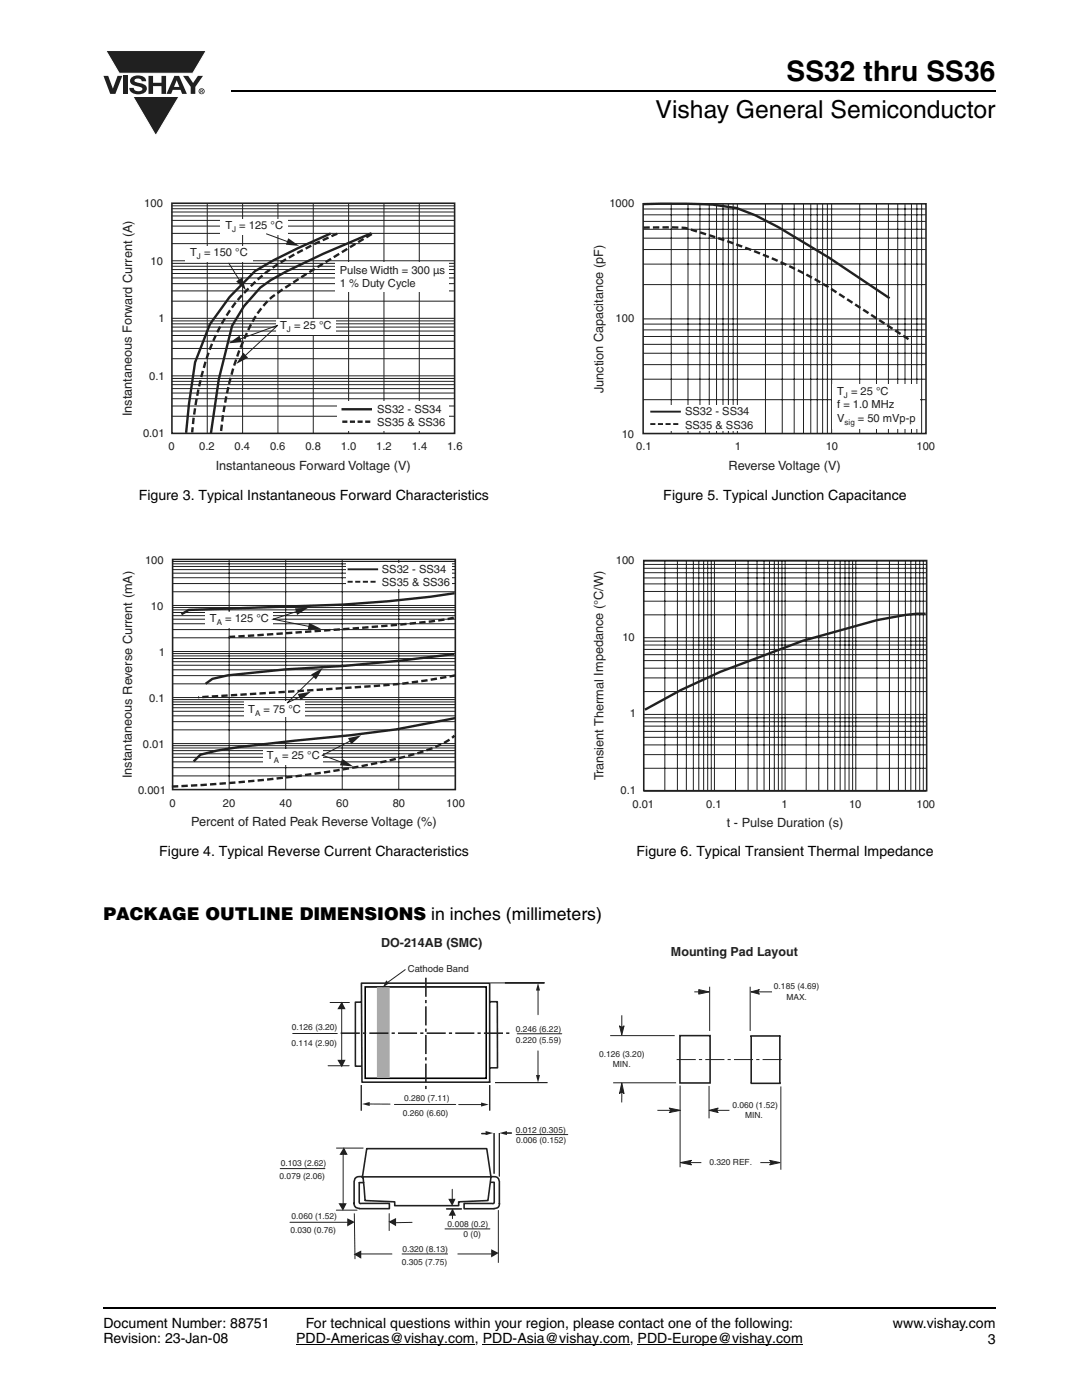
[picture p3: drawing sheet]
<svg xmlns="http://www.w3.org/2000/svg" width="216mm" height="279mm" viewBox="0 0 216 279" stroke-linecap="round" stroke-linejoin="round" font-family="sans-serif">
<path d="M21.1 10.1h20.1l-2.7 4.5h-14.7z" fill="#231f20"/>
<path d="M21.1 10.1h20.1l-2.7 4.5h-14.7z" fill="none" stroke="#fff" stroke-width=".2"/>
<path d="M26.5 19.3h9.2l-4.6 7.8z" fill="#231f20"/>
<path d="M26.5 19.3h9.2l-4.6 7.8z" fill="none" stroke="#fff" stroke-width=".2"/>
<g fill="#231f20">
<path d="M20.6 15.1h1l.9 2.6 1-2.6h.9l-1.4 3.6h-1z"/>
<path d="M24.6 15.1h.9v3.6h-.9z"/>
<path d="M26.3 15.4a2.1 2.1 0 0 1 2.8 .4l.1 .4h-.9a.79 .79 0 0 0-.7-.5 .79 .79 0 0 0-.8 .4l.3 .3 1 .2a1.08 1.08 0 0 1 1.2 1 1.08 1.08 0 0 1-1.1 1.2 1.73 1.73 0 0 1-2.4-1.3h.9a.96 .96 0 0 0 .8 .7 .96 .96 0 0 0 .9-.4 1.31 1.31 0 0 0-1.2-.6 1.03 1.03 0 0 1-1.1-.6 1.03 1.03 0 0 1 .2-1.2z"/>
<path d="M29.6 15.1h.9v1.4h1.7v-1.4h.9v3.6h-.9v-1.5h-1.7v1.5h-.9z"/>
<path d="M36.5 15.1h1.1l.9 1.5 1-1.5h1l-1.5 2.3v1.3h-.9v-1.4z"/>
<path d="M35.3 16l-.6 1.3h1.1zM34.8 15.1h.9l1.6 3.6h-1l-.3-.8h-1.5l-.3 .8h-1z"/>
<path d="M40.1 18v.2l.2-.1v-.1zM40 17.9h.4l.1 .2-.2 .2 .2 .2-.3-.2-.1 .2h-.1zM39.8 18.2a.46 .46 0 0 0 .9 0 .46 .46 0 0 0-.9 0zM39.6 18.2a.6 .6 0 0 1 1.2 0 .6 .6 0 0 1-1.2 0z"/>
</g>
<path d="M46.1 18.2h152.5M20.6 261.1h178" fill="none" stroke="#000" stroke-width=".36"/>
<path d="M59.1 268.3h35.6M96.3 268.3h29.3M127.2 268.3h33" fill="none" stroke="#000" stroke-width=".2"/>
<path d="M24.2 39.4h68.1v55h-68.1z" fill="#fff"/>
<g fill="none" stroke="#231f20" stroke-width=".2">
<path d="M34.3 58.1h56.4M34.3 56.6h56.4M34.3 55.5h56.4M34.3 53.1h56.4M34.3 53.8h56.4M34.3 54.6h56.4M34.3 52.6h56.4M34.3 52h56.4M34.3 48.6h56.4M34.3 46.6h56.4M34.3 45.1h56.4M34.3 44h56.4"/>
<path d="M34.3 41.7h56.4M34.3 42.3h56.4M34.3 43.1h56.4M34.3 41.1h56.4M41.4 40.6v45.9M48.4 40.6v45.9M55.5 40.6v45.9M62.5 40.6v45.9M69.6 40.6v45.9M76.6 40.6v45.9M83.7 40.6v45.9M34.3 79.6h56.4"/>
<path d="M34.3 78.4h56.4M34.3 76.1h56.4M34.3 76.8h56.4M34.3 77.6h56.4M34.3 75.5h56.4M34.3 75h56.4M34.3 71.6h56.4M34.3 69.5h56.4M34.3 68.1h56.4M34.3 67h56.4M34.3 64.6h56.4M34.3 65.3h56.4"/>
<path d="M34.3 66.1h56.4M34.3 64h56.4M34.3 63.5h56.4M34.3 60.1h56.4M34.3 83.1h56.4M34.3 81h56.4"/>
</g>
<path d="M34.3 40.6h56.4v45.9h-56.4z" fill="none" stroke="#231f20" stroke-width=".32"/>
<path d="M66 46.6l-6.4 2.9-5 2.5-3.7 2.1-5.1 5.1-3.9 5.5-3 7.6-1.2 8.4-.6 5.7M74.1 46.5l-9.6 4.1-7.4 3.6-3.1 1.7-2.1 1.5-3.2 3.7-2.4 3.9-2.6 10.7-1.6 10.8" fill="none" stroke="#231f20" stroke-width=".48"/>
<path d="M67.3 46.6l-1 .5a67.4 67.4 0 0 0-14.2 8.1 35 35 0 0 0-11.7 19.1 67.4 67.4 0 0 0-2 12M74.2 46.7l-8.5 5.1a124.5 124.5 0 0 0-11.9 7.9 24.8 24.8 0 0 0-5.5 9 63.3 63.3 0 0 0-4.2 17.7" fill="none" stroke="#231f20" stroke-width=".48" stroke-dasharray="1.3 .6" stroke-linecap="butt"/>
<g fill="#fff">
<path d="M37 49.1h13.4v3.1h-13.4z"/>
<path d="M44 43.7h13.4v3.1h-13.4z"/>
<path d="M55.1 63.7h11.9v3.1h-11.9z"/>
<path d="M66.9 52.3h22.7v6h-22.7z"/>
<path d="M67.4 80h22.2v5.9h-22.2z"/>
</g>
<path d="M68.1 81.7h6.1" fill="none" stroke="#231f20" stroke-width=".48"/>
<path d="M68.3 84.2h6" fill="none" stroke="#231f20" stroke-width=".48" stroke-dasharray="1 .5" stroke-linecap="butt"/>
<path d="M53.1 46.6l4.6 1.8" fill="none" stroke="#231f20" stroke-width=".2"/>
<path d="M57.5 47.5l2.2 1.6-2.7-.3z" fill="#231f20"/>
<path d="M45.6 52.5l2.4 3.7" fill="none" stroke="#231f20" stroke-width=".2"/>
<path d="M47.1 56.2l1.2-.8 .8 2.6z" fill="#231f20"/>
<path d="M47.6 67.8l7.8-2.9-6.7 6.3" fill="none" stroke="#231f20" stroke-width=".2"/>
<g fill="#231f20">
<path d="M48.6 70.4l.9 1-2.4 1.2z"/>
<path d="M45.6 68.5l2.2-1.5 .5 1.3z"/>
</g>
<path d="M24.2 110.6h68.6v54.8h-68.6z" fill="#fff"/>
<g fill="none" stroke="#231f20" stroke-width=".2">
<path d="M34.4 118.1h56.5M34.4 116.5h56.5M34.4 115.3h56.5M34.4 114.4h56.5M34.4 112.5h56.5M34.4 113.1h56.5M34.4 113.7h56.5M34.4 112.1h56.5M45.7 111.7v45.8M57 111.7v45.8M68.3 111.7v45.8M79.6 111.7v45.8"/>
<path d="M34.4 139.6h56.5M34.4 139.2h56.5M34.4 136.5h56.5M34.4 134.8h56.5M34.4 133.7h56.5M34.4 132.8h56.5M34.4 130.9h56.5M34.4 131.4h56.5M34.4 132.1h56.5M34.4 130.4h56.5M34.4 130h56.5M34.4 127.3h56.5"/>
<path d="M34.4 125.6h56.5M34.4 124.5h56.5M34.4 123.6h56.5M34.4 121.7h56.5M34.4 122.2h56.5M34.4 122.9h56.5M34.4 121.2h56.5M34.4 120.8h56.5M34.4 154.8h56.5M34.4 153.2h56.5M34.4 152h56.5M34.4 151.1h56.5"/>
<path d="M34.4 149.3h56.5M34.4 149.8h56.5M34.4 150.4h56.5M34.4 148.8h56.5M34.4 148.4h56.5M34.4 145.7h56.5M34.4 144h56.5M34.4 142.9h56.5M34.4 142h56.5M34.4 140.1h56.5M34.4 140.6h56.5M34.4 141.2h56.5"/>
</g>
<path d="M34.4 111.6h56.5v46h-56.5z" fill="none" stroke="#231f20" stroke-width=".32"/>
<path d="M90.7 118.4l-4.8 .7-8.4 .9-9 .7-30.8 1-1.5 .9M90.7 130.5l-10.8 1.3-11.2 1.1-11.8 .7-11.5 1.2-3 .7-1.4 1M90.9 143.3l-11.9 2.3-9 1.1-22.2 2.4-4.5 .7-3.3 .8-1.4 1.4" fill="none" stroke="#231f20" stroke-width=".48"/>
<path d="M45.7 127.1h.2a960.8 960.8 0 0 0 41.8-3.3l3.1-.6M90.9 134.8a141.2 141.2 0 0 1-22.2 2.5l-29.1 1.9M34.3 157a263.3 263.3 0 0 0 45.5-5.7 30.8 30.8 0 0 0 10.2-3.9l.7-.6" fill="none" stroke="#231f20" stroke-width=".48" stroke-dasharray="1.3 .6" stroke-linecap="butt"/>
<path d="M69.1 112.4h21v5.1h-21z" fill="#fff"/>
<path d="M69.4 113.6h6" fill="none" stroke="#231f20" stroke-width=".38"/>
<path d="M69.4 116.1h6" fill="none" stroke="#231f20" stroke-width=".38" stroke-dasharray="1 .5" stroke-linecap="butt"/>
<g fill="#fff">
<path d="M48.7 139.9h12v3.2h-12z"/>
<path d="M41.1 122.1h13.4v3.1h-13.4z"/>
<path d="M52.6 149.6h11.9v3.1h-11.9z"/>
</g>
<path d="M59.5 121.9l-5 1.7 7.5 1.5" fill="none" stroke="#231f20" stroke-width=".2"/>
<g fill="#231f20">
<path d="M61.7 124.3l2.4 1.2-2.7 .2z"/>
<path d="M58.9 121.4l2.6-.1-2.2 1.4z"/>
</g>
<path d="M62.9 134.8l-5.6 5.5 2.8-1.4" fill="none" stroke="#231f20" stroke-width=".2"/>
<g fill="#231f20">
<path d="M59.4 138.5l2.6-.5-2 1.8z"/>
<path d="M62.1 134.6l2.3-1.3-1.4 2.3z"/>
</g>
<path d="M70.2 147.7l-5.9 3 4.2 1.5" fill="none" stroke="#231f20" stroke-width=".2"/>
<g fill="#231f20">
<path d="M68.3 151.4l2.2 1.6-2.7-.3z"/>
<path d="M69.5 147.3l2.6-.6-2 1.8z"/>
</g>
<path d="M118.2 39.4h68.4v55h-68.4z" fill="#fff"/>
<g fill="none" stroke="#231f20" stroke-width=".2">
<path d="M128.3 56.8h56.4M128.3 52.7h56.4M128.3 49.8h56.4M128.3 47.5h56.4M128.3 42.9h56.4M128.3 44.2h56.4M128.3 45.8h56.4M128.3 41.7h56.4M133.9 40.7v45.7M137.3 40.7v45.7M139.7 40.7v45.7M141.5 40.7v45.7"/>
<path d="M143 40.7v45.7M144.3 40.7v45.7M145.3 40.7v45.7M146.3 40.7v45.7M147.1 40.7v45.7M152.7 40.7v45.7M156.1 40.7v45.7M158.5 40.7v45.7M160.3 40.7v45.7M161.8 40.7v45.7M163.1 40.7v45.7M164.1 40.7v45.7"/>
<path d="M165.1 40.7v45.7M165.9 40.7v45.7M171.5 40.7v45.7M174.9 40.7v45.7M177.3 40.7v45.7M179.1 40.7v45.7M180.6 40.7v45.7M181.9 40.7v45.7M182.9 40.7v45.7M183.9 40.7v45.7M128.3 79.8h56.4M128.3 75.7h56.4"/>
<path d="M128.3 72.8h56.4M128.3 70.5h56.4M128.3 65.8h56.4M128.3 67.2h56.4M128.3 68.7h56.4M128.3 64.7h56.4M128.3 63.6h56.4"/>
</g>
<path d="M128.3 40.7h56.5v45.8h-56.5z" fill="none" stroke="#231f20" stroke-width=".32"/>
<path d="M128.4 40.7h10.3a45.9 45.9 0 0 1 8.3 .8l3.7 1.5 4.6 2.3 10.1 6.1 12.1 8.1" fill="none" stroke="#231f20" stroke-width=".48"/>
<path d="M128.4 45.4h1a40 40 0 0 1 7.9 .3l1.7 .4a124.2 124.2 0 0 1 25 10.4l17.8 11.5" fill="none" stroke="#231f20" stroke-width=".48" stroke-dasharray="1.3 .6" stroke-linecap="butt"/>
<path d="M128.9 80.9h22.3v5.2h-22.3z" fill="#fff"/>
<path d="M129.8 82.2h6.1" fill="none" stroke="#231f20" stroke-width=".38"/>
<path d="M129.8 84.6h6" fill="none" stroke="#231f20" stroke-width=".38" stroke-dasharray="1 .5" stroke-linecap="butt"/>
<g fill="#fff">
<path d="M166.1 76.7h17.5v8.8h-17.5z"/>
<path d="M118.2 110.6h68.4v55.1h-68.4z"/>
</g>
<g fill="none" stroke="#231f20" stroke-width=".2">
<path d="M128.5 120h56.4M128.5 118h56.4M128.5 116.5h56.4M128.5 113.4h56.4M128.5 114.3h56.4M128.5 115.3h56.4M128.5 112.6h56.4M128.5 112h56.4M132.7 111.9v45.9M135.2 111.9v45.9M137 111.9v45.9M138.3 111.9v45.9"/>
<path d="M139.4 111.9v45.9M140.4 111.9v45.9M141.2 111.9v45.9M141.9 111.9v45.9M142.6 111.9v45.9M146.8 111.9v45.9M149.3 111.9v45.9M151.1 111.9v45.9M152.5 111.9v45.9M153.5 111.9v45.9M154.5 111.9v45.9M155.3 111.9v45.9"/>
<path d="M156 111.9v45.9M156.7 111.9v45.9M160.9 111.9v45.9M163.4 111.9v45.9M165.2 111.9v45.9M166.6 111.9v45.9M167.6 111.9v45.9M168.6 111.9v45.9M169.4 111.9v45.9M170.1 111.9v45.9M170.8 111.9v45.9M175 111.9v45.9"/>
<path d="M177.5 111.9v45.9M179.3 111.9v45.9M180.7 111.9v45.9M181.7 111.9v45.9M182.7 111.9v45.9M183.5 111.9v45.9M184.2 111.9v45.9M128.5 138h56.4M128.5 135.3h56.4M128.5 133.4h56.4M128.5 131.8h56.4M128.5 128.7h56.4"/>
<path d="M128.5 129.6h56.4M128.5 130.7h56.4M128.5 128h56.4M128.5 127.3h56.4M128.5 122.7h56.4M128.5 153.3h56.4M128.5 150.6h56.4M128.5 148.7h56.4M128.5 147.1h56.4M128.5 144h56.4M128.5 144.9h56.4M128.5 146h56.4"/>
<path d="M128.5 143.3h56.4M128.5 142.6h56.4M128.5 157.9h56.4"/>
</g>
<path d="M128.5 111.9h56.4v45.9h-56.4z" fill="none" stroke="#231f20" stroke-width=".32"/>
<path d="M184.7 122.5h-1.7l-2.3 .2-5.7 1.1-14.7 4.1-16.6 6.2-7.9 3.6-7.1 3.9" fill="none" stroke="#231f20" stroke-width=".48"/>
<path d="M55.8 186.9h107.7v65.9h-107.7z" fill="#fff"/>
<path d="M68.5 230v10.8" fill="none" stroke="#231f20" stroke-width=".2"/>
<path d="M60.9 230h3.6v7h-3.6z" fill="#fff"/>
<path d="M107.3 209.7v5.1" fill="none" stroke="#231f20" stroke-width=".2"/>
<path d="M106.9 214.5h.9l-.4 1.6z" fill="#231f20"/>
<path d="M107.4 197.4v5.1" fill="none" stroke="#231f20" stroke-width=".2"/>
<path d="M107.4 196.2l.4 1.5h-.9z" fill="#231f20"/>
<g fill="none" stroke="#231f20" stroke-width=".2">
<path d="M97.9 196.2h10.7M72.1 216.6v5M97.7 216.5v5.1M98.8 216.1h10.4M103.2 206.3h8.9M55.9 233.2h8.9M67.1 229.1h5.4M78.7 220.4h12.2M90.2 237.3v2.4M98.6 226.1v8.1M99.6 226.1v8.7M103 226.4h10.3"/>
<path d="M57.9 243.9h11.5M67.1 241.5h4.1M70.7 242.2l.1 9.1M77.7 242.2v3.4M82.2 244h-3.8M99.4 241.5v10.5"/>
</g>
<g fill="none" stroke="#231f20" stroke-width=".32">
<path d="M72.1 196.2h25.6v19.8h-25.5zM97.8 199.9h1.4l.1 13.2h-1.5M72.1 200h-1.2v12.8h1.2M72.2 234.8h.1a1.15 1.15 0 0 0-1.6 1.2v4.2M72.4 234.9l-.1 .1 .1-.1 .4 4.6M72.5 236h-.8v3.9l.1 .3h5.9v1h-6M73.2 229.2h23.9l.9 5.7h-25.7l.9-5.5M97.9 236h.7v3.9l-.1 .3h-5.9v1h6M98 235l-.6 4.6-5.9 .3v.7h-12.7v-.7l-5.9-.3M98.1 234.8h-.1a1.15 1.15 0 0 1 1.6 1.2v4.2M70.6 240.1l.2 .6a.97 .97 0 0 0 .9 .5M89.1 241.3h3"/>
<path d="M99.7 240.1l-.1 .6a.97 .97 0 0 1-1 .5"/>
</g>
<path d="M89.7 239.4h1l-.5 .9z" fill="#231f20"/>
<path d="M89.7 239.4h1l-.5 .9z" fill="none" stroke="#231f20" stroke-width=".32"/>
<path d="M98.2 249.6l1 .5-1 .6z" fill="#231f20"/>
<path d="M98.2 249.6l1 .5-1 .6z" fill="none" stroke="#231f20" stroke-width=".32"/>
<path d="M90.3 241.5l.4 1h-.9z" fill="#231f20"/>
<path d="M90.3 241.5l.4 1h-.9z" fill="none" stroke="#231f20" stroke-width=".32"/>
<path d="M68.6 229.3l.5 1h-1.1z" fill="#231f20"/>
<path d="M68.6 229.3l.5 1h-1.1z" fill="none" stroke="#231f20" stroke-width=".32"/>
<path d="M67.8 240.3h1.1l-.5 1z" fill="#231f20"/>
<path d="M67.8 240.3h1.1l-.5 1z" fill="none" stroke="#231f20" stroke-width=".32"/>
<path d="M58.4 206.3h8.9M65.5 212.7h4.2M65.9 200.1h3.8M68.2 200.4v11.9M71.7 250.3h26.9" fill="none" stroke="#231f20" stroke-width=".2"/>
<path d="M77.7 219.2v3.7" fill="none" stroke="#fff" stroke-width="1.9"/>
<path d="M68.2 200.2l.5 1h-1.1z" fill="#231f20"/>
<path d="M68.2 200.2l.5 1h-1.1z" fill="none" stroke="#231f20" stroke-width=".32"/>
<path d="M67.6 211.7h1.1l-.5 1z" fill="#231f20"/>
<path d="M67.6 211.7h1.1l-.5 1z" fill="none" stroke="#231f20" stroke-width=".32"/>
<path d="M70.9 250.3l1-.5v1.1z" fill="#231f20"/>
<path d="M70.9 250.3l1-.5v1.1z" fill="none" stroke="#231f20" stroke-width=".32"/>
<path d="M77.9 243.8l1-.5v1.1z" fill="#231f20"/>
<path d="M77.9 243.8l1-.5v1.1z" fill="none" stroke="#231f20" stroke-width=".32"/>
<path d="M69.4 243.4l1.1 .5-1.1 .6z" fill="#231f20"/>
<path d="M100.9 226.1h1.1M69.4 243.4l1.1 .5-1.1 .6z" fill="none" stroke="#231f20" stroke-width=".32"/>
<path d="M79.2 248.9v2M90.3 249.3v2" fill="none" stroke="#fff" stroke-width="1.9"/>
<path d="M99.6 226.1l1.6-.4v.8z" fill="#231f20"/>
<path d="M96.1 226.2h1.2" fill="none" stroke="#231f20" stroke-width=".32"/>
<path d="M96.9 225.7l1.5 .4-1.5 .4z" fill="#231f20"/>
<path d="M80.8 193.5l-3.6 2.7M73.1 220.3l4.7 .1" fill="none" stroke="#231f20" stroke-width=".2"/>
<path d="M72.9 197h24.1v18.2h-24.1z" fill="none" stroke="#000" stroke-width=".32"/>
<path d="M76.5 197v18.1" fill="none" stroke="#a8a9ad" stroke-width="2.5" stroke-linecap="butt"/>
<path d="M77.1 195.6l.5 .7-1.2 .8z" fill="#231f20"/>
<path d="M85 195.1v22.4M68 206.2h34.1" fill="none" stroke="#231f20" stroke-width=".32" stroke-dasharray="3.8 .6 .6 .6" stroke-linecap="butt"/>
<path d="M135.8 232l2.2-.4-.3 .4 .3 .5z" fill="#231f20"/>
<path d="M135.8 232l2.2-.4-.3 .4 .3 .5zM137.7 232h2.2" fill="none" stroke="#231f20" stroke-width=".2"/>
<path d="M153.6 231.6l2 .4-2 .5 .2-.5z" fill="#231f20"/>
<path d="M153.6 231.6l2 .4-2 .5 .2-.5zM153.8 232h-2.1" fill="none" stroke="#231f20" stroke-width=".2"/>
<path d="M133.5 221.1l2.3 .5-2.3 .4 .3-.4z" fill="#231f20"/>
<path d="M131.2 221.6h2.6M133.5 221.1l2.3 .5-2.3 .4 .3-.4z" fill="none" stroke="#231f20" stroke-width=".2"/>
<path d="M141.5 221.6l1.8-.5-.2 .5 .2 .4z" fill="#231f20"/>
<path d="M141.5 221.6l1.8-.5-.2 .5 .2 .4z" fill="none" stroke="#231f20" stroke-width=".2"/>
<path d="M124.1 216.1l.4 2.1-.4-.2-.5 .2z" fill="#231f20"/>
<path d="M124.1 216.1l.4 2.1-.4-.2-.5 .2zM124.1 217.5v2.5" fill="none" stroke="#231f20" stroke-width=".2"/>
<path d="M123.6 204.7l.4 .3 .5-.3-.4 1.8z" fill="#231f20"/>
<path d="M123.6 204.7l.4 .3 .5-.3-.4 1.8zM124.1 202.6v2.4" fill="none" stroke="#231f20" stroke-width=".2"/>
<path d="M139.4 197.5l2.1 .5-2.1 .4z" fill="#231f20"/>
<path d="M138.5 198h1.4M139.4 197.5l2.1 .5-2.1 .4z" fill="none" stroke="#231f20" stroke-width=".2"/>
<path d="M149.8 197.9l1.7-.4-.2 .5 .2 .4z" fill="#231f20"/>
<path d="M141.6 196.9v8.8M149.7 196.9v8.8M149.8 197.9l1.7-.4-.2 .5 .2 .4zM150.8 198h3.2M121.8 206.7h12.8M122.3 216.1h12.6M135.7 216.7v16.3M141.5 216.7v6.5M155.8 216.8v16.6M143 221.6h2.5" fill="none" stroke="#231f20" stroke-width=".2"/>
<path d="M135.7 206.7h6v9.4h-6z" fill="none" stroke="#231f20" stroke-width=".32"/>
<path d="M135 211.5h21.4" fill="none" stroke="#231f20" stroke-width=".2" stroke-dasharray="3.8 .6 .6 .6" stroke-linecap="butt"/>
<path d="M72.2 220.3l1.6-.4v.8z" fill="#231f20"/>
<path d="M91.5 220.4h4.8" fill="none" stroke="#231f20" stroke-width=".2"/>
<path d="M96 220l1.5 .4-1.5 .4z" fill="#231f20"/>
<path d="M88.8 245.3h9M90.3 242.2v1" fill="none" stroke="#231f20" stroke-width=".2"/>
<path d="M149.7 206.8h6M149.8 216.2h6M149.9 206.8v9.4M155.6 206.6v9.5" fill="none" stroke="#231f20" stroke-width=".32"/>
<text font-size="5.6" x="157" y="16.1">SS32 thru SS36</text>
<text font-size="4.9" x="130.8" y="23.6">Vishay General Semiconductor</text>
<text font-size="3.5" x="20.6" y="183.6">PACKAGE OUTLINE DIMENSIONS in inches (millimeters)</text>
<g font-size="2.8">
<text x="27.7" y="99.7">Figure 3. Typical Instantaneous Forward Characteristics</text>
<text x="132.4" y="99.7">Figure 5. Typical Junction Capacitance</text>
<text x="31.8" y="170.9">Figure 4. Typical Reverse Current Characteristics</text>
<text x="127" y="170.9">Figure 6. Typical Transient Thermal Impedance</text>
<text x="20.6" y="264.9">Document Number: 88751</text>
<text x="20.6" y="268.1">Revision: 23-Jan-08</text>
<text x="59.1" y="268.1">PDD-Americas@vishay.com, PDD-Asia@vishay.com, PDD-Europe@vishay.com</text>
<text x="61" y="264.9">For technical questions within your region, please contact one of the following:</text>
<text x="178.2" y="264.9">www.vishay.com</text>
<text x="197.1" y="268.1">3</text>
</g>
<g font-size="2.5" fill="#231f20">
<text x="26.3" y="83.1" transform="rotate(-90 26.3 83.1)">Instantaneous Forward Current (A)</text>
<text x="120.4" y="78.4" transform="rotate(-90 120.4 78.4)">Junction Capacitance (pF)</text>
<text x="43" y="93.8">Instantaneous Forward Voltage (V)</text>
<text x="145.4" y="93.9">Reverse Voltage (V)</text>
<text x="26.3" y="155.3" transform="rotate(-90 26.3 155.3)">Instantaneous Reverse Current (mA)</text>
<text x="120.4" y="155.8" transform="rotate(-90 120.4 155.8)">Transient Thermal Impedance (°C/W)</text>
<text x="38.2" y="164.8">Percent of Rated Peak Reverse Voltage (%)</text>
<text x="145" y="165.1">t - Pulse Duration (s)</text>
<text x="76.1" y="189">DO-214AB (SMC)</text>
<text x="133.9" y="190.8">Mounting Pad Layout</text>
</g>
<g font-size="2.2" fill="#231f20">
<text x="28.8" y="41.3">100</text>
<text x="121.6" y="41.3">1000</text>
<text x="45" y="45.6">T = 125 °C</text>
<text x="30" y="52.8">10</text>
<text x="37.9" y="51">T = 150 °C</text>
<text x="67.8" y="54.7">Pulse Width = 300 µs</text>
<text x="67.8" y="57.3">1</text>
<text x="69.6" y="57.3">% Duty Cycle</text>
<text x="31.6" y="64.3">1</text>
<text x="55.9" y="65.6">T = 25 °C</text>
<text x="122.8" y="64.4">100</text>
<text x="29.8" y="75.8">0.1</text>
<text x="75.3" y="82.4">SS32 - SS34</text>
<text x="136.7" y="82.9">SS32 - SS34</text>
<text x="167" y="81.5">f = 1.0 MHz</text>
<text x="167" y="78.8">T = 25 °C</text>
<text x="28.5" y="87.3">0.01</text>
<text x="33.6" y="89.8">0</text>
<text x="39.7" y="89.8">0.2</text>
<text x="46.8" y="89.8">0.4</text>
<text x="53.9" y="89.8">0.6</text>
<text x="61" y="89.8">0.8</text>
<text x="68" y="89.8">1.0</text>
<text x="75.1" y="89.8">1.2</text>
<text x="75.3" y="85">SS35 &amp; SS36</text>
<text x="82.2" y="89.8">1.4</text>
<text x="89.2" y="89.8">1.6</text>
<text x="124.1" y="87.4">10</text>
<text x="127" y="89.9">0.1</text>
<text x="136.7" y="85.5">SS35 &amp; SS36</text>
<text x="146.6" y="89.9">1</text>
<text x="164.8" y="89.9">10</text>
<text x="167" y="84.2">V</text>
<text x="171.2" y="84.2">= 50 mV</text>
<text x="179.5" y="84.2">p-p</text>
<text x="182.9" y="89.9">100</text>
<text x="28.9" y="112.5">100</text>
<text x="122.9" y="112.5">100</text>
<text x="76.2" y="114.3">SS32 - SS34</text>
<text x="76.2" y="117">SS35 &amp; SS36</text>
<text x="30.1" y="121.7">10</text>
<text x="41.9" y="124">T</text>
<text x="44.9" y="124">= 125 °C</text>
<text x="31.7" y="130.9">1</text>
<text x="124.2" y="127.8">10</text>
<text x="29.8" y="140.1">0.1</text>
<text x="49.5" y="142.2">T</text>
<text x="52.6" y="142.2">= 75 °C</text>
<text x="125.7" y="143.2">1</text>
<text x="28.5" y="149.3">0.01</text>
<text x="53.3" y="151.5">T</text>
<text x="56.3" y="151.5">= 25 °C</text>
<text x="27.6" y="158.5">0.001</text>
<text x="33.8" y="161">0</text>
<text x="44.5" y="161">20</text>
<text x="55.8" y="161">40</text>
<text x="67.1" y="161">60</text>
<text x="78.4" y="161">80</text>
<text x="89.1" y="161">100</text>
<text x="123.8" y="158.5">0.1</text>
<text x="126.2" y="161.3">0.01</text>
<text x="140.9" y="161.3">0.1</text>
<text x="155.9" y="161.3">1</text>
<text x="169.4" y="161.3">10</text>
<text x="182.9" y="161.3">100</text>
</g>
<text font-size="1.9" fill="#231f20" x="81.4" y="194.1">Cathode Band</text>
<g font-size="1.7" fill="#231f20">
<text x="154.4" y="197.5">0.185 (4.69)</text>
<text x="156.9" y="199.5">MAX.</text>
<text x="58.2" y="208.7">0.114 (2.90)</text>
<text x="58.2" y="205.6">0.126 (3.20)</text>
<text x="102.9" y="208.2">0.220 (5.59)</text>
<text x="102.9" y="205.9">0.246 (6.22)</text>
<text x="119.5" y="210.9">0.126 (3.20)</text>
<text x="122.3" y="212.9">MIN.</text>
<text x="80.6" y="219.8">0.280 (7.11)</text>
<text x="146.1" y="221.1">0.060 (1.52)</text>
<text x="80.4" y="222.7">0.260 (6.60)</text>
<text x="102.9" y="226.1">0.012 (0.305)</text>
<text x="148.7" y="223.1">MIN.</text>
<text x="56" y="232.8">0.103 (2.62)</text>
<text x="103" y="228">0.006 (0.152)</text>
<text x="141.6" y="232.6">0.320 REF.</text>
<text x="55.8" y="235.4">0.079 (2.06)</text>
<text x="58.2" y="243.3">0.060 (1.52)</text>
<text x="89.3" y="244.8">0.008 (0.2)</text>
<text x="58" y="246.2">0.030 (0.76)</text>
<text x="80.3" y="249.8">0.320 (8.13)</text>
<text x="92.5" y="246.8">0 (0)</text>
<text x="80.2" y="252.4">0.305 (7.75)</text>
</g>
<g font-size="1.6" fill="#231f20">
<text x="46.3" y="46.3">J</text>
<text x="39.3" y="51.7">J</text>
<text x="57.3" y="66.3">J</text>
<text x="168.4" y="79.5">J</text>
<text x="168.5" y="84.8">sig</text>
<text x="43.3" y="124.7">A</text>
<text x="50.9" y="142.9">A</text>
<text x="54.6" y="152.2">A</text>
</g>
</svg>
